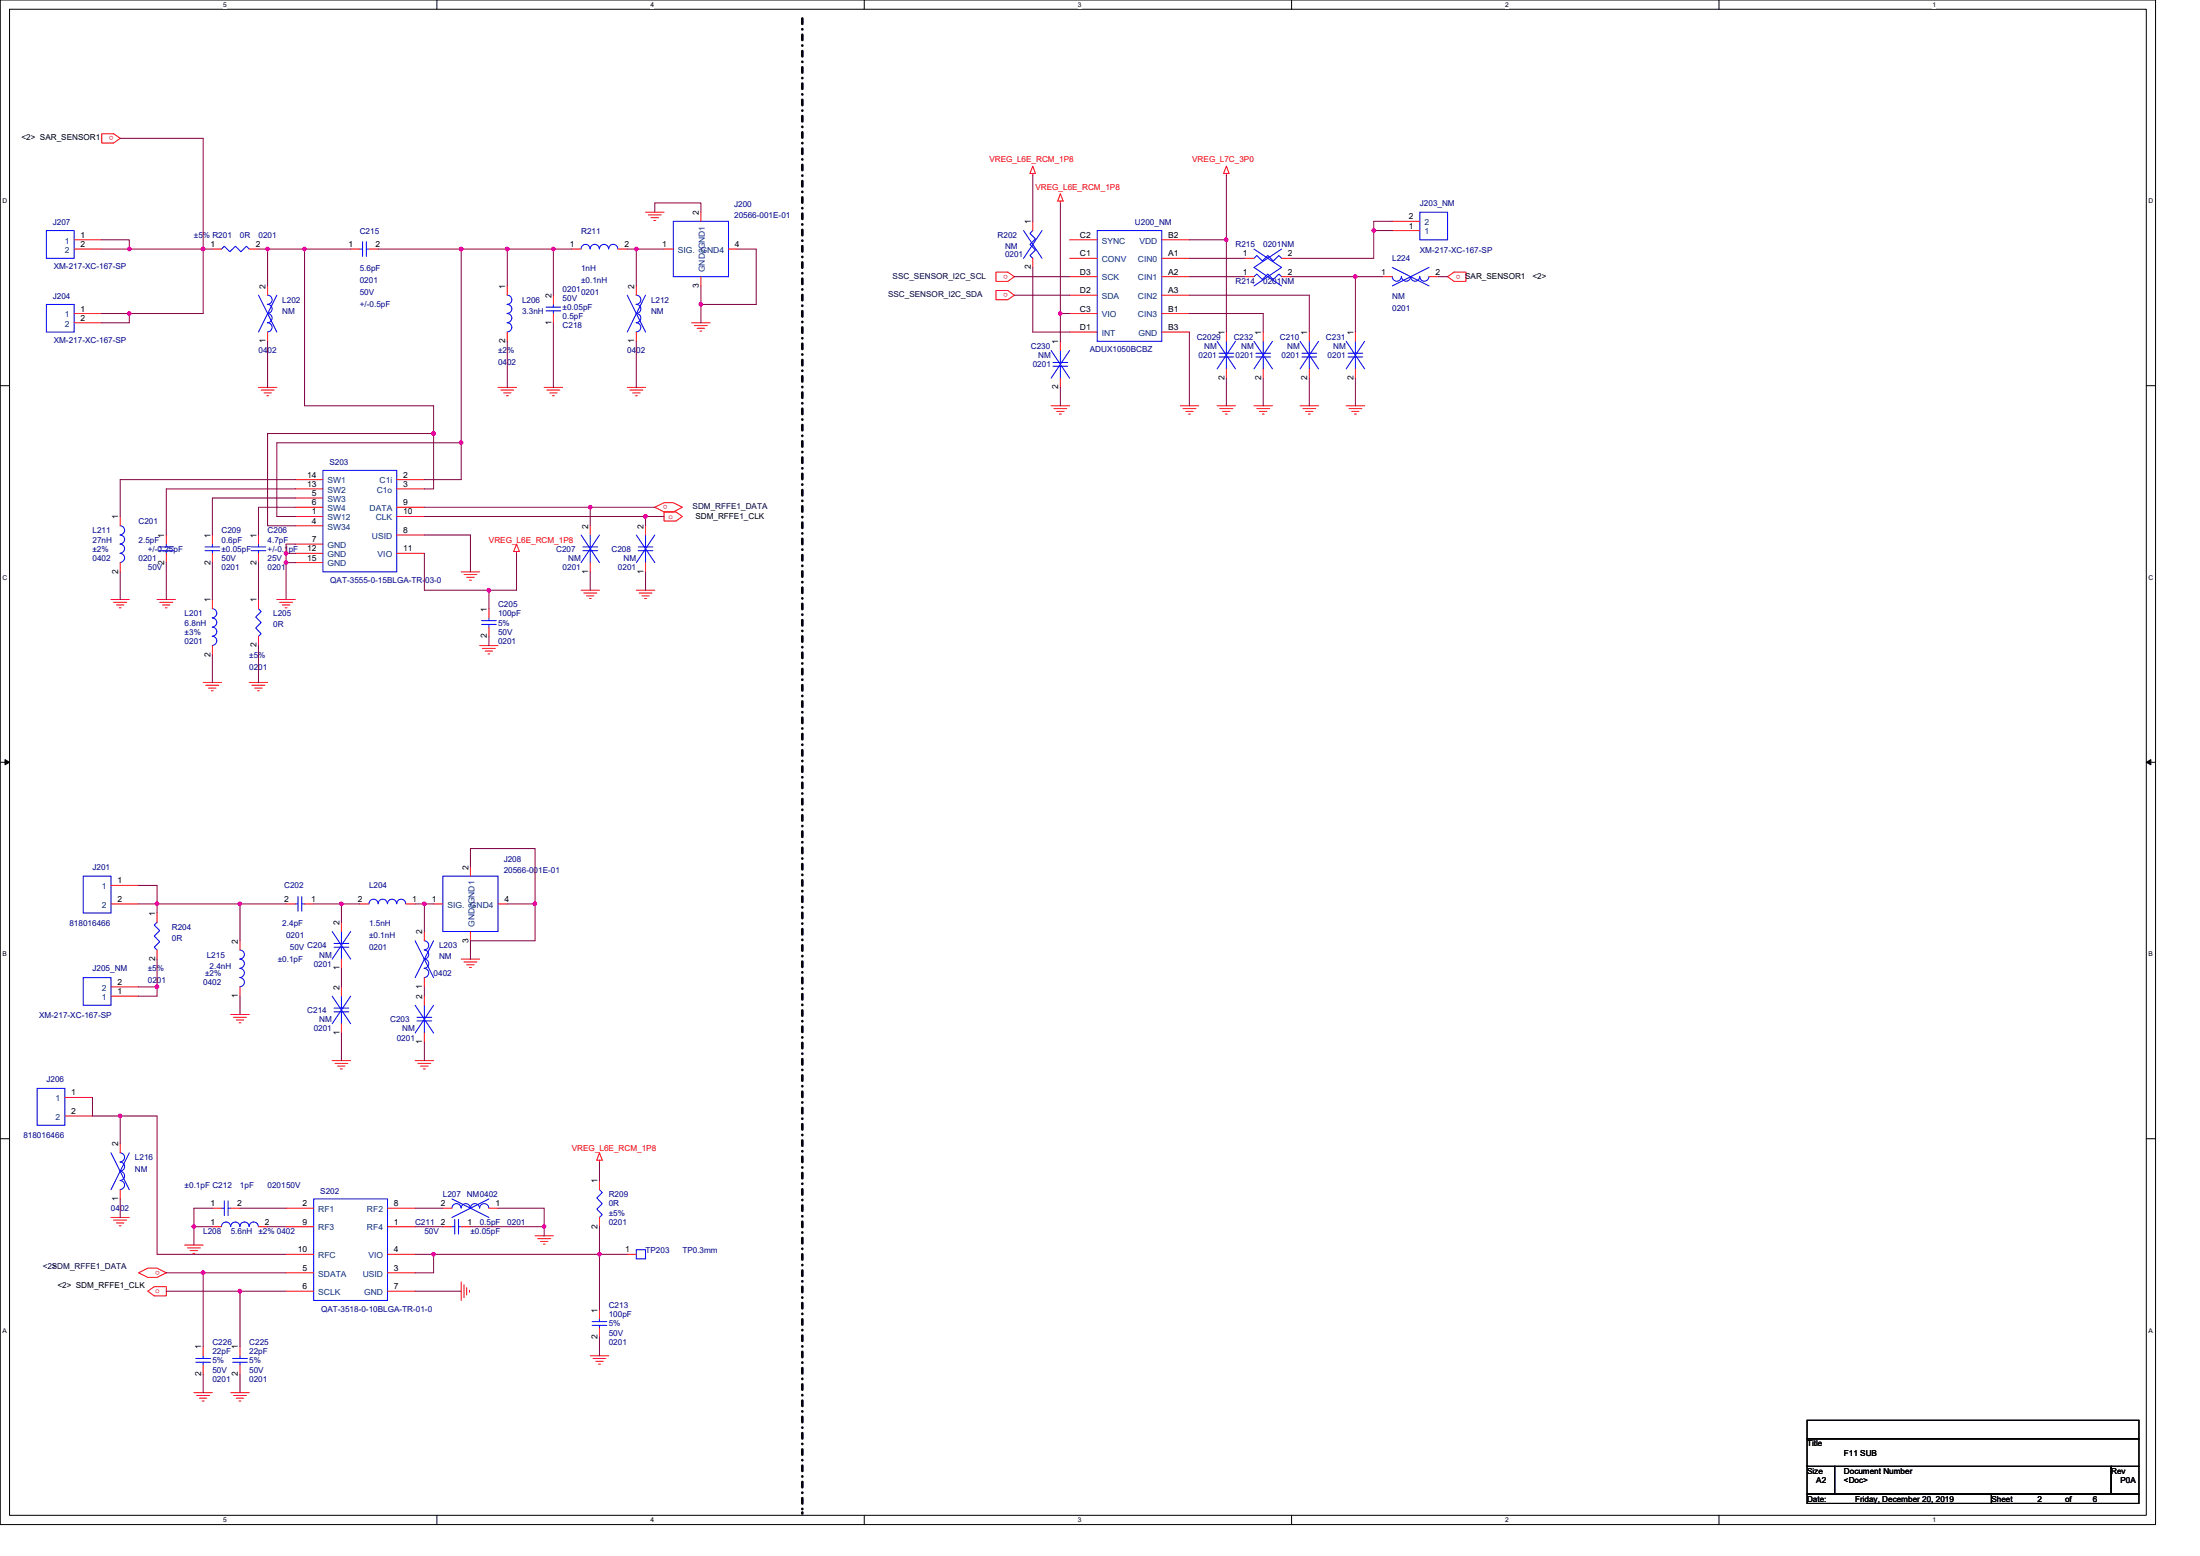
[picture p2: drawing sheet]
<svg xmlns="http://www.w3.org/2000/svg" width="297mm" height="210mm" viewBox="0 0 297 210" stroke-linecap="round" stroke-linejoin="round" font-family="sans-serif">
<path d="M0 0h291v205.7h-291zM1.3 1.2h288.5v203.3h-288.5z" fill="none" stroke="#000" stroke-width=".14"/>
<g fill="#fff">
<path d="M30.1 .1h.5v1h-.5z"/>
<path d="M30.1 204.6h.5v1h-.5z"/>
</g>
<path d="M59 0v1.2M59 204.5v1.2" fill="none" stroke="#000" stroke-width=".14"/>
<g fill="#fff">
<path d="M87.8 .1h.5v1h-.5z"/>
<path d="M87.8 204.6h.5v1h-.5z"/>
</g>
<path d="M116.7 0v1.2M116.7 204.5v1.2" fill="none" stroke="#000" stroke-width=".14"/>
<g fill="#fff">
<path d="M145.5 .1h.5v1h-.5z"/>
<path d="M145.5 204.6h.5v1h-.5z"/>
</g>
<path d="M174.4 0v1.2M174.4 204.5v1.2" fill="none" stroke="#000" stroke-width=".14"/>
<g fill="#fff">
<path d="M203.2 .1h.5v1h-.5z"/>
<path d="M203.2 204.6h.5v1h-.5z"/>
</g>
<path d="M232.1 0v1.2M232.1 204.5v1.2" fill="none" stroke="#000" stroke-width=".14"/>
<g fill="#fff">
<path d="M260.9 .1h.5v1h-.5z"/>
<path d="M260.9 204.6h.5v1h-.5z"/>
<path d="M.4 26.6h.6v1h-.6z"/>
<path d="M290.1 26.6h.6v1h-.6z"/>
<path d="M.4 77.4h.6v1h-.6z"/>
<path d="M290.1 77.4h.6v1h-.6z"/>
</g>
<path d="M0 52h1.3M289.8 52h1.2" fill="none" stroke="#000" stroke-width=".14"/>
<g fill="#fff">
<path d="M.4 128.3h.5v1h-.5z"/>
<path d="M290.1 128.3h.6v1h-.6z"/>
</g>
<path d="M0 102.9h1.3M289.8 102.9h1.2" fill="none" stroke="#000" stroke-width=".14"/>
<path d="M.7 102.5l.6 .4-.6 .3zM289.8 102.9l.6-.4v.7z" fill="#000" stroke="#000" stroke-width=".14"/>
<g fill="#fff">
<path d="M.4 179.1h.5v1h-.5z"/>
<path d="M290.1 179.1h.6v1h-.6z"/>
</g>
<path d="M0 153.7h1.3M289.8 153.7h1.2M244 191.7h44.8v2.5h-44.8zM244 194.2h44.8v3.7h-44.8zM244 197.9h3.7v3.7h-3.7zM247.7 197.9h37.3v3.7h-37.3zM285 197.9h3.8v3.7h-3.8zM244 201.6h24.9v1.3h-24.9zM268.9 201.6h19.9v1.3h-19.9z" fill="none" stroke="#000" stroke-width=".14"/>
<path d="M108.3 2.5v201.6M108.3 204.1h.1" fill="none" stroke="#000" stroke-width=".36" stroke-dasharray=".7 .7 0 .7"/>
<g fill="none" stroke="#f00" stroke-width=".14">
<path d="M13.7 18.1h1.6l.9 .6-.9 .6h-1.6zM10 32.4h3.7M10 33.6h3.7M28.7 33.6h1.2M33.7 33.6h1.2M36.1 38.6v1.2M47.3 33.6h1.3M49.8 33.6h1.3M68.5 38.6v1.2M74.7 39.8v1.3M77.2 33.6h1.3M83.4 33.6h1.3"/>
<path d="M85.9 38.6v1.2M87.2 28.6h2.5M87.5 29h1.8M87.9 29.4h1M88.3 29.8h.2M89.7 33.6h1.2M94.6 28.6v1.3M94.6 37.3v1.3M98.4 33.6h1.2M134.5 36.7h1.6l.8 .6-.8 .7h-1.6zM134.5 39.2h1.6l.8 .6-.8 .6h-1.6zM139.4 23.4v.2"/>
<path d="M139.4 22.4l.4 1h-.7zM139.4 29.9v1.2M139.4 34.9v1.2M143.2 27.1v.3M143.2 26.1l.3 1h-.7zM144.4 34.9h3.7M144.4 32.4h3.7M144.4 39.8h3.7M144.4 37.3h3.7M156.9 34.9h3.7M156.9 37.3h3.7M156.9 39.8h3.7"/>
<path d="M156.9 32.4h3.7M165.6 23.4v.2M165.6 22.4l.3 1h-.7zM168.1 34.9h1.2M168.1 37.3h1.2M173 34.9h1.3M173 37.3h1.3M186.7 37.3h1.3M188 31.1h3.7M188 29.9h3.7M193 37.3h1.2M195.4 37.3l.9-.6h1.6v1.3h-1.6z"/>
<path d="M10 42.3h3.7M10 43.6h3.7M34.9 52.3h2.5M35.3 52.6h1.7M35.6 53h1M36 53.4h.3M36.1 44.8v1.3M67.2 52.3h2.5M67.6 52.6h1.8M68 53h1M68.4 53.4h.2M68.5 44.8v1.3"/>
<path d="M73.5 52.3h2.5M73.8 52.6h1.8M74.2 53h1M74.6 53.4h.2M74.7 42.3v1.3M84.7 52.3h2.5M85 52.6h1.8M85.4 53h1M85.8 53.4h.2M85.9 44.8v1.3M93.4 43.6h2.5M93.8 43.9h1.7"/>
<path d="M94.1 44.3h1M94.5 44.7h.3M141.9 54.8h2.5M142.3 55.1h1.7M142.7 55.5h1M143 55.9h.3M143.2 46.1v1.2M143.2 51v1.3M144.4 42.3h3.7M144.4 44.8h3.7M156.9 42.3h3.7M156.9 44.8h3.7"/>
<path d="M159.4 54.8h2.4M159.7 55.1h1.8M160.1 55.5h1M160.5 55.9h.2M164.3 54.8h2.5M164.7 55.1h1.8M165.1 55.5h1M165.5 55.9h.2M165.6 44.8v1.3M165.6 49.8v1.2M169.3 54.8h2.5M169.7 55.1h1.7"/>
<path d="M170 55.5h1M170.4 55.9h.3M170.6 44.8v1.3M170.6 49.8v1.2M175.5 54.8h2.5M175.9 55.1h1.7M176.3 55.5h1M176.7 55.9h.2M176.8 44.8v1.3M176.8 49.8v1.2M181.8 54.8h2.5M182.1 55.1h1.8"/>
<path d="M182.5 55.5h1M182.9 55.9h.2M183 44.8v1.3M183 49.8v1.2M16.2 69.7v1.3M16.2 75.9v1.3M22.5 72.2v1.2M22.5 74.7v1.2M28.7 72.2v1.2M28.7 74.7v1.2M34.9 72.2v1.2M34.9 74.7v1.2"/>
<path d="M39.9 73.4h3.7M39.9 64.7h3.7M39.9 66h3.7M39.9 67.2h3.7M39.9 68.5h3.7M39.9 69.7h3.7M39.9 71h3.7M39.9 74.7h3.7M39.9 75.9h3.7M53.6 72.2h3.7M53.6 68.5h3.7M53.6 69.7h3.7"/>
<path d="M53.6 64.7h3.7M53.6 66h3.7M53.6 74.7h3.7M62.3 77.2h2.5M62.7 77.5h1.7M63 77.9h1M63.4 78.3h.2M69.7 73.4l.4 1h-.7zM69.7 74.4v.3M78.5 79.7h2.4M79.7 75.9v1.3M79.7 71v1.2"/>
<path d="M85.9 79.7h2.5M87.2 75.9v1.3M87.2 71v1.2M88.4 68.5l1.3-.7h1.2l1.2 .7-1.2 .6h-1.2zM89.7 69.1h1.6l.8 .6-.8 .6h-1.6zM15 80.9h2.5M15.3 81.3h1.8M15.7 81.6h1M16.1 82h.2M21.2 80.9h2.5M21.6 81.3h1.7M21.9 81.6h1"/>
<path d="M22.3 82h.3M27.4 92.1h2.5M27.8 92.5h1.7M28.2 92.9h1M28.6 93.2h.2M28.7 80.9v1.2M28.7 87.1v1.3M33.7 92.1h2.4M34 92.5h1.8M34.4 92.9h1M34.8 93.2h.2M34.9 80.9v1.2"/>
<path d="M34.9 85.9v1.2M37.4 80.9h2.5M37.8 81.3h1.7M38.1 81.6h1M38.5 82h.3M64.8 87.1h2.4M65.1 87.5h1.8M65.5 87.9h1M65.9 88.2h.2M66 82.1v1.3M66 84.6v1.3M78.8 80h1.8"/>
<path d="M79.2 80.4h1M79.6 80.8h.2M86.3 80h1.7M86.7 80.4h1M87 80.8h.3M15 119.5h3.7M63.5 117v1.2M15 122h3.7M15 134.4h3.7M15 133.2h3.7M21.2 123.2v1.3M21.2 128.2v1.2"/>
<path d="M31.2 136.9h2.5M31.5 137.3h1.8M31.9 137.6h1M32.3 138h.2M32.4 133.2v1.2M32.4 127v1.2M38.6 122h1.3M41.1 122h1.3M46.1 129.4v1.3M46.1 124.5v1.2M46.1 138.2v1.2M46.1 133.2v1.2"/>
<path d="M48.6 122h1.2M54.8 122h1.2M57.3 139.4v1.3M57.3 134.4v1.3M57.3 131.9v1.3M57.3 125.7v1.3M58.5 122h1.3M62.3 129.4h2.5M62.7 129.8h1.7M63 130.2h1M63.4 130.6h.2M63.5 125.7v1.3"/>
<path d="M67.2 122h1.3M8.8 148.1h3.7M8.8 150.6h3.7M16.2 154.3v1.3M44.8 143.1h2.5M45.2 143.5h1.8M45.6 143.9h1M46 144.3h.2M56 143.1h2.5M56.4 143.5h1.8M56.8 143.9h1M57.2 144.3h.2"/>
<path d="M80.9 159.3v1.2M80.9 155.6l.4 1h-.7zM80.9 156.6v.2M15 164.3h2.5M15.3 164.7h1.8M15.7 165h1M16.1 165.4h.2M16.2 160.5v1.3M18.7 171.8l1.3-.7h1.2l1.3 .7-1.3 .6h-1.2zM20 174.2l.8-.6h1.7v1.3h-1.7zM24.9 168h2.5M25.3 168.4h1.7"/>
<path d="M25.7 168.8h1M26.1 169.1h.2M28.7 163h1.2M28.7 165.5h1.2M31.2 163h1.2M34.9 165.5h1.2M38.6 163h3.8M38.6 171.8h3.8M38.6 174.2h3.8M38.6 165.5h3.8M38.6 169.3h3.8M52.3 165.5h3.7"/>
<path d="M52.3 171.8h3.7M52.3 169.3h3.7M52.3 174.2h3.7M52.3 163h3.7M59.8 165.5h1.2M59.8 163h1.2M62.3 165.5h1.2M62.3 173v2.5M62.7 173.4v1.7M63 173.8v1M63.4 174.1v.3M66 163h1.2"/>
<path d="M72.2 166.8h2.5M72.6 167.2h1.8M73 167.5h1M73.4 167.9h.2M80.9 176.7v1.3M80.9 179.2v1.3M80.9 164.3v1.2M84.7 169.3h1.2M26.2 187.9h2.5M26.6 188.3h1.7M26.9 188.7h1M27.3 189.1h.3"/>
<path d="M27.4 181.7v1.3M27.4 184.2v1.2M31.2 187.9h2.5M31.5 188.3h1.8M31.9 188.7h1M32.3 189.1h.2M32.4 181.7v1.3M32.4 184.2v1.2M79.7 183h2.5M80.1 183.3h1.7M80.5 183.7h.9M80.8 184.1h.3"/>
</g>
<g fill="none" stroke="#00f" stroke-width=".14">
<path d="M6.3 31.1h3.7v3.8h-3.7zM29.9 33.6l.4-.4 .7 .8 .8-.8 .7 .8 .8-.8 .4 .4M34.9 39.8l2.5 5M36.1 39.8a.62 .62 0 0 1 .6 .7 .62 .62 0 0 1-.6 .6 .6 .6 0 0 1 .6 .6 .6 .6 0 0 1-.6 .6M37.4 39.8l-2.5 5M48.6 33.6h.4M49 32.6v2M49.5 32.6v2M49.5 33.6h.3M68.5 39.8a.61 .61 0 0 1 .6 .6 .61 .61 0 0 1-.6 .7 .61 .61 0 0 1 .6 .6 .61 .61 0 0 1-.6 .6M79.7 33.6a.6 .6 0 0 0-.6-.6 .6 .6 0 0 0-.6 .6M80.9 33.6a.61 .61 0 0 0-.6-.6 .61 .61 0 0 0-.6 .6"/>
<path d="M82.2 33.6a.61 .61 0 0 0-.6-.6 .61 .61 0 0 0-.7 .6M83.4 33.6a.61 .61 0 0 0-.6-.6 .61 .61 0 0 0-.6 .6M84.7 39.8l2.5 5M85.9 39.8a.62 .62 0 0 1 .6 .7 .62 .62 0 0 1-.6 .6 .6 .6 0 0 1 .6 .6 .6 .6 0 0 1-.6 .6M87.2 39.8l-2.5 5M90.9 29.9h7.5v7.4h-7.5zM138.2 31.1l2.5 3.8M139.4 31.1l-.3 .4 .7 .7-.7 .8 .7 .7-.7 .8 .3 .4M140.7 31.1l-2.5 3.8M148.1 31.1h8.8v15h-8.8zM169.3 33.6l3.7 2.5-3.7 2.5M169.3 34.9l.4-.4 .7 .7 .8-.7 .7 .7 .8-.7 .3 .4"/>
<path d="M169.3 37.3l.4-.3 .7 .7 .8-.7 .7 .7 .8-.7 .3 .3M173 33.6l-3.7 2.5 3.7 2.5M188 36.1l5 2.5M188 37.3a.61 .61 0 0 0 .6 .7 .61 .61 0 0 0 .6-.7M189.2 37.3a.61 .61 0 0 0 .6 .7 .61 .61 0 0 0 .7-.7M190.5 37.3a.6 .6 0 0 0 .6 .7 .6 .6 0 0 0 .6-.7 .62 .62 0 0 0 .6 .7 .62 .62 0 0 0 .6-.7M191.7 28.6h3.7v3.8h-3.7zM193 36.1l-5 2.5M6.3 41.1h3.7v3.7h-3.7zM36.1 43.6a.61 .61 0 0 1 .6 .6 .61 .61 0 0 1-.6 .6M36.1 42.3a.61 .61 0 0 1 .6 .6 .61 .61 0 0 1-.6 .6M68.5 42.3a.61 .61 0 0 1 .6 .6 .61 .61 0 0 1-.6 .6"/>
<path d="M68.5 43.6a.61 .61 0 0 1 .6 .6 .61 .61 0 0 1-.6 .6M73.7 42h2M73.7 41.4h2M74.7 42v.3M74.7 41.1v.3M85.9 43.6a.61 .61 0 0 1 .6 .6 .61 .61 0 0 1-.6 .6M85.9 42.3a.61 .61 0 0 1 .6 .6 .61 .61 0 0 1-.6 .6M141.9 47.3l2.5 3.7M142.2 48.9h2M142.2 49.4h2M143.2 47.3v1.6M143.2 49.4v1.6"/>
<path d="M144.4 47.3l-2.5 3.7M164.3 46.1l2.5 3.7M164.6 47.7h2M164.6 48.2h2M165.6 46.1v1.6M165.6 48.2v1.6M166.8 46.1l-2.5 3.7M169.3 46.1l2.5 3.7M169.6 47.7h2M169.6 48.2h2M170.6 46.1v1.6M170.6 48.2v1.6"/>
<path d="M171.8 46.1l-2.5 3.7M175.5 46.1l2.5 3.7M175.8 47.7h2M175.8 48.2h2M176.8 46.1v1.6M176.8 48.2v1.6M178 46.1l-2.5 3.7M181.8 46.1l2.5 3.7M182 47.7h2M182 48.2h2M183 46.1v1.6M183 48.2v1.6"/>
<path d="M184.3 46.1l-2.5 3.7M16.2 71a.61 .61 0 0 1 .6 .6 .61 .61 0 0 1-.6 .6M16.2 72.2a.6 .6 0 0 1 .6 .6 .6 .6 0 0 1-.6 .6 .62 .62 0 0 1 .6 .6 .62 .62 0 0 1-.6 .7 .62 .62 0 0 1 .6 .6 .62 .62 0 0 1-.6 .6M21.5 73.8h1.9M21.5 74.3h1.9M22.5 73.4v.4M22.5 74.3v.4M27.7 73.8h2M27.7 74.3h2M28.7 73.4v.4M28.7 74.3v.4M33.9 73.8h2"/>
<path d="M33.9 74.3h2M34.9 73.4v.4M34.9 74.3v.4M43.6 63.5h10v13.7h-10zM78.5 72.2l2.4 3.7M78.7 74.3h2M78.7 73.8h2M79.7 74.3v1.6M79.7 72.2v1.6M80.9 72.2l-2.4 3.7M85.9 72.2l2.5 3.7M86.2 74.3h2"/>
<path d="M86.2 73.8h2M87.2 74.3v1.6M87.2 72.2v1.6M88.4 72.2l-2.5 3.7M28.7 82.1a.61 .61 0 0 1 .6 .7 .61 .61 0 0 1-.6 .6M28.7 83.4a.61 .61 0 0 1 .6 .6 .61 .61 0 0 1-.6 .6M28.7 84.6a.6 .6 0 0 1 .6 .6 .6 .6 0 0 1-.6 .7M28.7 85.9a.61 .61 0 0 1 .6 .6 .61 .61 0 0 1-.6 .6M34.9 82.1l.4 .4-.8 .8 .8 .7-.8 .8 .8 .7-.4 .4M65 83.8h2M65 84.3h2M66 83.4v.4"/>
<path d="M66 84.3v.3M11.2 118.2h3.8v5h-3.8zM59.8 118.2h7.4v7.5h-7.4zM11.2 131.9h3.8v3.8h-3.8zM21.2 124.5l-.4 .3 .8 .8-.8 .7 .8 .8-.8 .7 .4 .4M32.4 131.9a.61 .61 0 0 1 .6 .6 .61 .61 0 0 1-.6 .7M32.4 130.7a.61 .61 0 0 1 .6 .6 .61 .61 0 0 1-.6 .6M32.4 129.4a.61 .61 0 0 1 .6 .6 .61 .61 0 0 1-.6 .7M32.4 128.2a.6 .6 0 0 1 .6 .6 .6 .6 0 0 1-.6 .6M39.9 122h.3M40.2 121v2M40.7 121v2"/>
<path d="M40.7 122h.4M44.8 125.7l2.5 3.7M44.8 134.4l2.5 3.8M45.1 127.8h2M45.1 127.3h2M45.1 136.5h2M45.1 136h2M46.1 127.8v1.6M46.1 125.7v1.6M46.1 136.5v1.7M46.1 134.4v1.6M47.3 125.7l-2.5 3.7"/>
<path d="M47.3 134.4l-2.5 3.8M49.8 122a.61 .61 0 0 1 .6-.7 .61 .61 0 0 1 .7 .7M51.1 122a.61 .61 0 0 1 .6-.7 .61 .61 0 0 1 .6 .7M52.3 122a.61 .61 0 0 1 .6-.7 .61 .61 0 0 1 .6 .7M53.6 122a.6 .6 0 0 1 .6-.7 .6 .6 0 0 1 .6 .7M56 127l2.5 4.9M56 135.7l2.5 3.7M56.3 137.8h2M56.3 137.3h2M57.3 130.7a.61 .61 0 0 1 .6 .6 .61 .61 0 0 1-.6 .6M57.3 129.4a.61 .61 0 0 1 .6 .6 .61 .61 0 0 1-.6 .7M57.3 127a.62 .62 0 0 1 .6 .6 .62 .62 0 0 1-.6 .6 .6 .6 0 0 1 .6 .6 .6 .6 0 0 1-.6 .6"/>
<path d="M57.3 137.8v1.6M57.3 135.7v1.6M58.5 135.7l-2.5 3.7M58.5 127l-2.5 4.9M5 146.9h3.8v4.9h-3.8zM15 155.6l2.5 4.9M16.2 159.3a.6 .6 0 0 1 .6 .6 .6 .6 0 0 1-.6 .6M16.2 158.1a.61 .61 0 0 1 .6 .6 .61 .61 0 0 1-.6 .6M16.2 156.8a.61 .61 0 0 1 .6 .6 .61 .61 0 0 1-.6 .7M16.2 155.6a.61 .61 0 0 1 .6 .6 .61 .61 0 0 1-.6 .6M17.5 155.6l-2.5 4.9M29.9 163h.4"/>
<path d="M30.3 162.1v1.9M30.8 162.1v1.9M30.8 163h.4M31.1 165.5a.61 .61 0 0 0-.6-.6 .61 .61 0 0 0-.6 .6M32.4 165.5a.61 .61 0 0 0-.6-.6 .61 .61 0 0 0-.6 .6M33.6 165.5a.61 .61 0 0 0-.6-.6 .61 .61 0 0 0-.6 .6M34.9 165.5a.61 .61 0 0 0-.6-.6 .61 .61 0 0 0-.6 .6M42.4 161.8h9.9v13.7h-9.9zM61 165.5h.4M61 163a.61 .61 0 0 1 .6-.6 .61 .61 0 0 1 .6 .6M61 161.8l5 2.5M61.4 164.5v2"/>
<path d="M61.9 164.5v2M61.9 165.5h.4M62.3 163a.61 .61 0 0 1 .6-.6 .61 .61 0 0 1 .6 .6M63.5 163a.61 .61 0 0 1 .6-.6 .61 .61 0 0 1 .6 .6M64.8 163a.61 .61 0 0 1 .6-.6 .61 .61 0 0 1 .6 .6M66 161.8l-5 2.5M79.9 178.4h2M79.9 178.9h2M80.9 178v.4M80.9 178.9v.3M80.9 160.5l.4 .4-.7 .8 .7 .7-.7 .8 .7 .7-.4 .4M85.9 168.7h1.3v1.2h-1.3z"/>
<path d="M26.4 183.3h2M26.4 183.8h2M27.4 183v.3M27.4 183.8v.4M31.4 183.3h2M31.4 183.8h2M32.4 183v.3M32.4 183.8v.4"/>
</g>
<g fill="none" stroke="#800040" stroke-width=".14">
<path d="M16.2 18.7h11.2v14.9h1.3M13.7 32.4h3.8v1.2M13.7 33.6h3.8M17.5 33.6h9.9v8.7h-9.9M34.9 33.6h1.2M36.1 33.6v5M36.1 33.6h5M41.1 33.6h6.2M41.1 33.6v21.2h17.4v3.7M51.1 33.6h11.2M62.3 33.6v26.2M62.3 33.6h6.2"/>
<path d="M68.5 33.6v5M68.5 33.6h6.2M74.7 33.6h2.5M74.7 33.6v6.2M84.7 33.6h1.2M85.9 33.6h3.8M85.9 33.6v5M88.4 28.6v-1.2h6.2v1.2M94.6 38.6v2.5M99.6 33.6h2.5v7.5h-7.5M136.9 37.3h7.5M136.9 39.8h7.5"/>
<path d="M139.4 23.6v6.3M139.4 36.1v8.7h5M143.2 27.4v14.9M160.6 34.9h7.5M160.6 37.3h7.5M160.6 39.8h16.2v5M160.6 32.4h5M165.6 23.6v8.8M165.6 32.4v12.4M174.3 37.3h8.7M183 37.3h3.7M183 37.3v7.5"/>
<path d="M185.5 31.1h2.5M185.5 31.1v3.8h-11.2M188 29.9h-2.5v1.2M194.2 37.3h1.2M13.7 42.3h3.8M17.5 42.3v1.3h-3.8M36.1 46.1v6.2M58.5 58.5h-22.4v12.5h3.8M58.5 58.5v7.5h-1.2M62.3 59.8h-24.9v9.9h2.5M62.3 59.8v4.9h-5M68.5 46.1v6.2"/>
<path d="M74.7 43.6v8.7M85.9 46.1v6.2M94.6 41.1v2.5M143.2 42.3v3.8M143.2 42.3h1.2M143.2 52.3v2.5M160.6 44.8v10M160.6 42.3h10v2.5M165.6 51v3.8M170.6 51v3.8M176.8 51v3.8M183 51v3.8"/>
<path d="M16.2 77.2v3.7M22.5 75.9v5M28.7 75.9v5M34.9 75.9v5M38.6 75.9v5M38.6 74.7v1.2M38.6 74.7h1.3M38.6 75.9h1.3M39.9 73.4h-1.3v1.3M39.9 64.7h-23.7v5M39.9 67.2h-11.2v5M39.9 68.5h-5v3.7"/>
<path d="M39.9 66h-17.4v6.2M57.3 69.7h29.9M57.3 72.2h6.2v5M57.3 74.7v5h8.7M57.3 68.5h22.4M69.7 74.7v5h-3.7v2.4M79.7 77.2v2.5M87.2 77.2v2.5M88.4 68.5h-8.7v2.5M89.7 69.7h-2.5v1.3M28.7 88.4v3.7M34.9 87.1v5"/>
<path d="M66 85.9v1.2M18.7 119.5h2.5v2.5M63.5 117v-2.5h8.7v7.5M18.7 133.2h2.5v1.2h-2.5M18.7 122h2.5M21.2 129.4v3.8M21.2 122h11.2M21.2 122v1.2M32.4 122v5M32.4 134.4v2.5M32.4 122h6.2M42.4 122h3.7"/>
<path d="M46.1 130.7v2.5M46.1 122v2.5M46.1 139.4v3.7M46.1 122h2.5M56 122h1.3M57.3 122h1.2M57.3 133.2v1.2M57.3 122v3.7M68.5 122h3.7v5h-8.7v2.4M12.5 148.1v2.5h3.7M16.2 150.6h5v18.7h17.4M16.2 150.6v3.7"/>
<path d="M57.3 140.7v2.4M80.9 156.8v2.5M16.2 161.8v2.5M22.5 171.8h4.9M22.5 174.2h9.9M26.2 165.5v2.5M26.2 165.5h2.5M27.4 171.8h11.2M27.4 171.8v9.9M28.7 163h-2.5v2.5M32.4 174.2h6.2M32.4 174.2v7.5"/>
<path d="M32.4 163h6.2M36.1 165.5h2.5M56 174.2h6.3M56 163h3.8M56 165.5h3.8M56 169.3h2.5M58.5 169.3h22.4M58.5 169.3v2.5h-2.5M63.5 165.5h10M67.2 163h6.3v2.5M73.5 165.5v1.3M80.9 169.3h3.8"/>
<path d="M80.9 165.5v3.8M80.9 169.3v7.4M27.4 185.4v2.5M32.4 185.4v2.5M80.9 180.5v2.5"/>
</g>
<g fill="#f0f" stroke="#f0f" stroke-width=".14">
<circle cx="41.1" cy="33.6" r=".24"/>
<circle cx="62.3" cy="59.7" r=".24"/>
<circle cx="62.3" cy="33.6" r=".24"/>
<circle cx="58.5" cy="58.5" r=".24"/>
<circle cx="79.7" cy="68.4" r=".24"/>
<circle cx="87.2" cy="69.7" r=".24"/>
<circle cx="38.6" cy="74.7" r=".24"/>
<circle cx="38.6" cy="75.9" r=".24"/>
<circle cx="72.2" cy="122" r=".23"/>
<circle cx="57.3" cy="122" r=".24"/>
<circle cx="46.1" cy="122" r=".24"/>
<circle cx="32.4" cy="122" r=".24"/>
<circle cx="165.6" cy="32.3" r=".24"/>
<circle cx="143.2" cy="42.3" r=".24"/>
<circle cx="185.5" cy="31.1" r=".24"/>
<circle cx="183" cy="37.3" r=".24"/>
<circle cx="21.2" cy="122" r=".24"/>
<circle cx="94.6" cy="41.1" r=".24"/>
<circle cx="27.4" cy="33.6" r=".24"/>
<circle cx="17.5" cy="33.6" r=".24"/>
<circle cx="17.5" cy="42.3" r=".23"/>
<circle cx="66" cy="79.7" r=".23"/>
<circle cx="27.4" cy="171.8" r=".24"/>
<circle cx="32.4" cy="174.2" r=".24"/>
<circle cx="80.9" cy="169.3" r=".24"/>
<circle cx="58.5" cy="169.3" r=".24"/>
<circle cx="16.2" cy="150.6" r=".24"/>
<circle cx="26.2" cy="165.5" r=".24"/>
<circle cx="73.5" cy="165.5" r=".23"/>
<circle cx="21.2" cy="133.2" r=".24"/>
<circle cx="74.7" cy="33.6" r=".24"/>
<circle cx="68.5" cy="33.6" r=".24"/>
<circle cx="36.1" cy="33.6" r=".24"/>
<circle cx="85.9" cy="33.6" r=".24"/>
</g>
<g font-size="1.1">
<text x="2.9" y="18.9">&lt;2&gt; SAR_SENSOR1</text>
<text x="94.4" y="29" transform="rotate(-90 94.4 29)">2</text>
<text x="190.2" y="29.6">2</text>
<text x="10.9" y="32.1">1</text>
<text x="10.9" y="33.3">2</text>
<text x="28.4" y="33.3">1</text>
<text x="34.5" y="33.3">2</text>
<text x="47.1" y="33.3">1</text>
<text x="50.7" y="33.3">2</text>
<text x="77" y="33.3">1</text>
<text x="84.3" y="33.3">2</text>
<text x="89.4" y="33.3">1</text>
<text x="99.2" y="33.3">4</text>
<text x="139.2" y="30.2" transform="rotate(-90 139.2 30.2)">1</text>
<text x="145.8" y="34.6">C1</text>
<text x="145.8" y="32.1">C2</text>
<text x="157.7" y="34.6">A1</text>
<text x="157.7" y="32.1">B2</text>
<text x="167.8" y="34.6">1</text>
<text x="173.9" y="34.6">2</text>
<text x="190.2" y="30.8">1</text>
<text x="35.9" y="39" transform="rotate(-90 35.9 39)">2</text>
<text x="68.2" y="39" transform="rotate(-90 68.2 39)">1</text>
<text x="74.4" y="40.2" transform="rotate(-90 74.4 40.2)">2</text>
<text x="85.6" y="39" transform="rotate(-90 85.6 39)">2</text>
<text x="94.4" y="38.8" transform="rotate(-90 94.4 38.8)">3</text>
<text x="139.2" y="36.4" transform="rotate(-90 139.2 36.4)">2</text>
<text x="145.8" y="39.6">D2</text>
<text x="145.8" y="37.1">D3</text>
<text x="157.7" y="37.1">A2</text>
<text x="157.7" y="39.6">A3</text>
<text x="167.8" y="37.1">1</text>
<text x="173.9" y="37.1">2</text>
<text x="186.5" y="37.1">1</text>
<text x="193.8" y="37.1">2</text>
<text x="197.8" y="37.6">SAR_SENSOR1</text>
<text x="206.9" y="37.6">&lt;2&gt;</text>
<text x="10.9" y="42">1</text>
<text x="10.9" y="43.3">2</text>
<text x="35.9" y="46.3" transform="rotate(-90 35.9 46.3)">1</text>
<text x="68.2" y="46.3" transform="rotate(-90 68.2 46.3)">2</text>
<text x="74.4" y="43.8" transform="rotate(-90 74.4 43.8)">1</text>
<text x="85.6" y="46.3" transform="rotate(-90 85.6 46.3)">1</text>
<text x="142.9" y="46.4" transform="rotate(-90 142.9 46.4)">1</text>
<text x="145.8" y="42">C3</text>
<text x="145.8" y="44.5">D1</text>
<text x="157.7" y="44.5">B3</text>
<text x="157.7" y="42">B1</text>
<text x="165.3" y="45.2" transform="rotate(-90 165.3 45.2)">1</text>
<text x="170.3" y="45.2" transform="rotate(-90 170.3 45.2)">1</text>
<text x="176.5" y="45.2" transform="rotate(-90 176.5 45.2)">1</text>
<text x="182.7" y="45.2" transform="rotate(-90 182.7 45.2)">1</text>
<text x="142.9" y="52.5" transform="rotate(-90 142.9 52.5)">2</text>
<text x="165.3" y="51.3" transform="rotate(-90 165.3 51.3)">2</text>
<text x="170.3" y="51.3" transform="rotate(-90 170.3 51.3)">2</text>
<text x="176.5" y="51.3" transform="rotate(-90 176.5 51.3)">2</text>
<text x="182.7" y="51.3" transform="rotate(-90 182.7 51.3)">2</text>
<text x="41.5" y="64.5">14</text>
<text x="41.5" y="65.7">13</text>
<text x="54.4" y="64.5">2</text>
<text x="54.4" y="65.7">3</text>
<text x="16" y="70.1" transform="rotate(-90 16 70.1)">1</text>
<text x="42.1" y="66.9">5</text>
<text x="42.1" y="68.2">6</text>
<text x="42.1" y="69.4">1</text>
<text x="42.1" y="70.7">4</text>
<text x="54.4" y="71.9">8</text>
<text x="54.4" y="69.4">10</text>
<text x="54.4" y="68.2">9</text>
<text x="79.4" y="71.3" transform="rotate(-90 79.4 71.3)">2</text>
<text x="86.9" y="71.3" transform="rotate(-90 86.9 71.3)">2</text>
<text x="93.9" y="70.1">SDM_RFFE1_CLK</text>
<text x="16" y="77.4" transform="rotate(-90 16 77.4)">2</text>
<text x="22.2" y="76.2" transform="rotate(-90 22.2 76.2)">2</text>
<text x="22.2" y="72.6" transform="rotate(-90 22.2 72.6)">1</text>
<text x="28.4" y="76.2" transform="rotate(-90 28.4 76.2)">2</text>
<text x="28.4" y="72.6" transform="rotate(-90 28.4 72.6)">1</text>
<text x="34.6" y="76.2" transform="rotate(-90 34.6 76.2)">2</text>
<text x="34.6" y="72.6" transform="rotate(-90 34.6 72.6)">1</text>
<text x="41.5" y="74.4">12</text>
<text x="41.5" y="75.6">15</text>
<text x="42.1" y="73.2">7</text>
<text x="54.4" y="74.4">11</text>
<text x="79.4" y="77.4" transform="rotate(-90 79.4 77.4)">1</text>
<text x="86.9" y="77.4" transform="rotate(-90 86.9 77.4)">1</text>
<text x="28.4" y="81.3" transform="rotate(-90 28.4 81.3)">1</text>
<text x="34.6" y="81.3" transform="rotate(-90 34.6 81.3)">1</text>
<text x="65.7" y="82.5" transform="rotate(-90 65.7 82.5)">1</text>
<text x="28.4" y="88.6" transform="rotate(-90 28.4 88.6)">2</text>
<text x="34.6" y="87.4" transform="rotate(-90 34.6 87.4)">2</text>
<text x="65.7" y="86.1" transform="rotate(-90 65.7 86.1)">2</text>
<text x="15.9" y="119.2">1</text>
<text x="63.2" y="117.4" transform="rotate(-90 63.2 117.4)">2</text>
<text x="15.9" y="121.7">2</text>
<text x="20.9" y="123.6" transform="rotate(-90 20.9 123.6)">1</text>
<text x="38.4" y="121.7">2</text>
<text x="42" y="121.7">1</text>
<text x="45.8" y="124.8" transform="rotate(-90 45.8 124.8)">2</text>
<text x="48.3" y="121.7">2</text>
<text x="55.7" y="121.7">1</text>
<text x="58.3" y="121.7">1</text>
<text x="68.1" y="121.7">4</text>
<text x="20.9" y="129.7" transform="rotate(-90 20.9 129.7)">2</text>
<text x="32.1" y="127.3" transform="rotate(-90 32.1 127.3)">2</text>
<text x="45.8" y="130.9" transform="rotate(-90 45.8 130.9)">1</text>
<text x="57" y="126.1" transform="rotate(-90 57 126.1)">2</text>
<text x="63.2" y="127.2" transform="rotate(-90 63.2 127.2)">3</text>
<text x="15.9" y="134.2">1</text>
<text x="15.9" y="132.9">2</text>
<text x="32.1" y="134.7" transform="rotate(-90 32.1 134.7)">1</text>
<text x="45.8" y="133.6" transform="rotate(-90 45.8 133.6)">2</text>
<text x="57" y="134.8" transform="rotate(-90 57 134.8)">2</text>
<text x="57" y="133.4" transform="rotate(-90 57 133.4)">1</text>
<text x="45.8" y="139.7" transform="rotate(-90 45.8 139.7)">1</text>
<text x="57" y="140.9" transform="rotate(-90 57 140.9)">1</text>
<text x="9.6" y="147.8">1</text>
<text x="9.6" y="150.3">2</text>
<text x="16" y="154.7" transform="rotate(-90 16 154.7)">2</text>
<text x="80.7" y="159.7" transform="rotate(-90 80.7 159.7)">1</text>
<text x="16" y="162.1" transform="rotate(-90 16 162.1)">1</text>
<text x="28.4" y="162.8">1</text>
<text x="28.4" y="165.3">1</text>
<text x="32" y="162.8">2</text>
<text x="35.8" y="165.3">2</text>
<text x="40.8" y="162.8">2</text>
<text x="40.8" y="165.3">9</text>
<text x="53.2" y="165.3">1</text>
<text x="53.2" y="162.8">8</text>
<text x="59.5" y="165.3">2</text>
<text x="59.5" y="162.8">2</text>
<text x="63.1" y="165.3">1</text>
<text x="66.9" y="162.8">1</text>
<text x="80.7" y="165.8" transform="rotate(-90 80.7 165.8)">2</text>
<text x="7.8" y="173.8">&lt;2&gt; SDM_RFFE1_CLK</text>
<text x="40.2" y="169">10</text>
<text x="40.8" y="171.5">5</text>
<text x="40.8" y="174">6</text>
<text x="53.2" y="171.5">3</text>
<text x="53.2" y="169">4</text>
<text x="53.2" y="174">7</text>
<text x="84.4" y="169">1</text>
<text x="80.7" y="177.1" transform="rotate(-90 80.7 177.1)">1</text>
<text x="27.2" y="185.7" transform="rotate(-90 27.2 185.7)">2</text>
<text x="27.2" y="182.1" transform="rotate(-90 27.2 182.1)">1</text>
<text x="32.1" y="185.7" transform="rotate(-90 32.1 185.7)">2</text>
<text x="32.1" y="182.1" transform="rotate(-90 32.1 182.1)">1</text>
<text x="80.7" y="180.7" transform="rotate(-90 80.7 180.7)">2</text>
<text x="244" y="195.2">Title</text>
<text x="249" y="196.4">F11 SUB</text>
<text x="244" y="198.9">Size</text>
<text x="244" y="202.6">Date:</text>
<text x="245.2" y="200.2">A2</text>
<text x="249" y="198.9">Document Number</text>
<text x="249" y="200.2">&lt;Doc&gt;</text>
<text x="250.5" y="202.6">Friday, December 20, 2019</text>
<text x="268.9" y="202.6">Sheet</text>
<text x="275.1" y="202.6">2</text>
<text x="278.8" y="202.6">of</text>
<text x="282.6" y="202.6">6</text>
<text x="285" y="198.9">Rev</text>
<text x="286.3" y="200.2">P0A</text>
</g>
<g font-size="1.1" fill="#f00">
<text x="15.3" y="18.4" transform="rotate(180 15.3 18.4)">o</text>
<text x="133.6" y="21.9">VREG_L6E_RCM_1P8</text>
<text x="161" y="21.9">VREG_L7C_3P0</text>
<text x="139.8" y="25.7">VREG_L6E_RCM_1P8</text>
<text x="136.1" y="37.1" transform="rotate(180 136.1 37.1)">o</text>
<text x="136.1" y="39.5" transform="rotate(180 136.1 39.5)">o</text>
<text x="197.2" y="37.1" transform="rotate(180 197.2 37.1)">o</text>
<text x="90.1" y="68.2" transform="rotate(180 90.1 68.2)">o</text>
<text x="90.3" y="70">o</text>
<text x="66" y="73.2">VREG_L6E_RCM_1P8</text>
<text x="77.2" y="155.3">VREG_L6E_RCM_1P8</text>
<text x="21.6" y="171.5" transform="rotate(180 21.6 171.5)">o</text>
<text x="21" y="174.5">o</text>
</g>
<g font-size="1.1" fill="#000080">
<text x="99.1" y="27.9">J200</text>
<text x="99.1" y="29.4">20566-001E-01</text>
<text x="191.7" y="27.8">J203_NM</text>
<text x="7.1" y="30.4">J207</text>
<text x="26.2" y="32.1">±5% R201</text>
<text x="32.4" y="32.1">0R</text>
<text x="34.9" y="32.1">0201</text>
<text x="48.6" y="31.5">C215</text>
<text x="78.5" y="31.5">R211</text>
<text x="134.7" y="32.1">R202</text>
<text x="135.7" y="33.6">NM</text>
<text x="135.7" y="34.6">0201</text>
<text x="153.2" y="30.4">U200_NM</text>
<text x="166.8" y="33.4">R215</text>
<text x="170.6" y="33.4">0201NM</text>
<text x="188" y="35.2">L224</text>
<text x="191.7" y="34.1">XM-217-XC-167-SP</text>
<text x="7.1" y="40.3">J204</text>
<text x="7.3" y="36.4">XM-217-XC-167-SP</text>
<text x="38.1" y="40.9">L202</text>
<text x="48.6" y="36.6">5.6pF</text>
<text x="48.6" y="38.2">0201</text>
<text x="48.6" y="39.9">50V</text>
<text x="48.6" y="41.5">+/-0.5pF</text>
<text x="70.5" y="40.9">L206</text>
<text x="76" y="39.3">0201</text>
<text x="76" y="40.6">50V</text>
<text x="76" y="41.8">±0.05pF</text>
<text x="78.5" y="36.6">1nH</text>
<text x="78.5" y="38.2">±0.1nH</text>
<text x="78.5" y="39.9">0201</text>
<text x="87.9" y="40.9">L212</text>
<text x="166.8" y="38.4">R214</text>
<text x="170.6" y="38.4">0201NM</text>
<text x="188" y="40.3">NM</text>
<text x="188" y="42">0201</text>
<text x="7.3" y="46.3">XM-217-XC-167-SP</text>
<text x="34.9" y="47.7">0402</text>
<text x="38.1" y="42.3">NM</text>
<text x="67.2" y="47.7">±2%</text>
<text x="70.5" y="42.3">3.3nH</text>
<text x="76" y="44.3">C218</text>
<text x="76" y="43.1">0.5pF</text>
<text x="84.7" y="47.7">0402</text>
<text x="87.9" y="42.3">NM</text>
<text x="139.2" y="47.1">C230</text>
<text x="147.1" y="47.6">ADUX1050BCBZ</text>
<text x="161.6" y="45.8">C2029</text>
<text x="162.6" y="47.1">NM</text>
<text x="166.6" y="45.8">C232</text>
<text x="167.6" y="47.1">NM</text>
<text x="172.8" y="45.8">C210</text>
<text x="173.8" y="47.1">NM</text>
<text x="179" y="45.8">C231</text>
<text x="180" y="47.1">NM</text>
<text x="67.2" y="49.3">0402</text>
<text x="139.4" y="49.6">0201</text>
<text x="140.2" y="48.3">NM</text>
<text x="161.8" y="48.3">0201</text>
<text x="166.8" y="48.3">0201</text>
<text x="173" y="48.3">0201</text>
<text x="179.3" y="48.3">0201</text>
<text x="44.5" y="62.8">S203</text>
<text x="12.5" y="72">L211</text>
<text x="18.7" y="70.7">C201</text>
<text x="29.9" y="72">C209</text>
<text x="36.1" y="72">C206</text>
<text x="12.5" y="73.2">27nH</text>
<text x="12.5" y="74.4">±2%</text>
<text x="12.5" y="75.7">0402</text>
<text x="18.7" y="73.2">2.5pF</text>
<text x="18.7" y="75.7">0201</text>
<text x="20" y="76.9">50V</text>
<text x="20" y="74.4">+/-0.25pF</text>
<text x="29.9" y="73.2">0.6pF</text>
<text x="29.9" y="76.9">0201</text>
<text x="29.9" y="75.7">50V</text>
<text x="29.9" y="74.4">±0.05pF</text>
<text x="36.1" y="73.2">4.7pF</text>
<text x="36.1" y="76.9">0201</text>
<text x="36.1" y="75.7">25V</text>
<text x="36.1" y="74.4">+/-0.1pF</text>
<text x="75.1" y="74.4">C207</text>
<text x="76" y="76.9">0201</text>
<text x="76.7" y="75.7">NM</text>
<text x="82.6" y="74.4">C208</text>
<text x="83.4" y="76.9">0201</text>
<text x="84.2" y="75.7">NM</text>
<text x="24.9" y="83.2">L201</text>
<text x="36.9" y="83.2">L205</text>
<text x="44.6" y="78.7">QAT-3555-0-15BLGA-TR-03-0</text>
<text x="67.2" y="81.9">C205</text>
<text x="67.2" y="83.2">100pF</text>
<text x="24.9" y="84.4">6.8nH</text>
<text x="24.9" y="85.7">±3%</text>
<text x="24.9" y="86.9">0201</text>
<text x="33.7" y="88.8">±5%</text>
<text x="36.9" y="84.7">0R</text>
<text x="67.2" y="86.9">0201</text>
<text x="67.2" y="85.7">50V</text>
<text x="67.2" y="84.4">5%</text>
<text x="33.7" y="90.4">0201</text>
<text x="12.5" y="117.4">J201</text>
<text x="38.4" y="119.9">C202</text>
<text x="49.8" y="119.9">L204</text>
<text x="68" y="116.3">J208</text>
<text x="68" y="117.8">20566-001E-01</text>
<text x="9.4" y="125">818016466</text>
<text x="23.2" y="125.5">R204</text>
<text x="38.1" y="125">2.4pF</text>
<text x="49.8" y="125">1.5nH</text>
<text x="12.5" y="131.1">J205_NM</text>
<text x="20" y="131.1">±5%</text>
<text x="23.2" y="127">0R</text>
<text x="27.7" y="131.7">±2%</text>
<text x="27.9" y="129.2">L215</text>
<text x="28.3" y="130.7">2.4nH</text>
<text x="37.5" y="129.8">±0.1pF</text>
<text x="38.6" y="126.6">0201</text>
<text x="39.1" y="128.2">50V C204</text>
<text x="42.4" y="130.5">0201</text>
<text x="43.1" y="129.2">NM</text>
<text x="49.8" y="126.6">±0.1nH</text>
<text x="49.8" y="128.2">0201</text>
<text x="58.5" y="131.7">0402</text>
<text x="59.3" y="128">L203</text>
<text x="59.3" y="129.5">NM</text>
<text x="5.3" y="137.4">XM-217-XC-167-SP</text>
<text x="20" y="132.7">0201</text>
<text x="27.4" y="132.9">0402</text>
<text x="41.5" y="136.7">C214</text>
<text x="43.1" y="137.9">NM</text>
<text x="52.7" y="137.9">C203</text>
<text x="42.4" y="139.2">0201</text>
<text x="53.6" y="140.4">0201</text>
<text x="54.3" y="139.2">NM</text>
<text x="6.3" y="146">J206</text>
<text x="3.2" y="153.6">818016466</text>
<text x="18.2" y="156.6">L216</text>
<text x="18.2" y="158.1">NM</text>
<text x="24.9" y="160.3">±0.1pF C212</text>
<text x="32.4" y="160.3">1pF</text>
<text x="36.1" y="160.3">020150V</text>
<text x="43.2" y="161.1">S202</text>
<text x="59.8" y="161.6">L207 NM0402</text>
<text x="82.2" y="161.6">R209</text>
<text x="15" y="163.4">0402</text>
<text x="27.4" y="166.6">L208</text>
<text x="31.2" y="166.6">5.6nH</text>
<text x="34.9" y="166.6">±2% 0402</text>
<text x="56" y="165.3">C211</text>
<text x="57.3" y="166.6">50V</text>
<text x="63.5" y="166.6">±0.05pF</text>
<text x="64.8" y="165.3">0.5pF</text>
<text x="68.5" y="165.3">0201</text>
<text x="82.2" y="162.8">0R</text>
<text x="82.2" y="164.1">±5%</text>
<text x="82.2" y="165.3">0201</text>
<text x="87.2" y="169">TP203</text>
<text x="92.1" y="169">TP0.3mm</text>
<text x="43.3" y="177">QAT-3518-0-10BLGA-TR-01-0</text>
<text x="82.2" y="176.5">C213</text>
<text x="82.2" y="177.8">100pF</text>
<text x="82.2" y="179">5%</text>
<text x="28.7" y="181.5">C226</text>
<text x="28.7" y="182.7">22pF</text>
<text x="28.7" y="185.2">50V</text>
<text x="28.7" y="184">5%</text>
<text x="33.7" y="181.5">C225</text>
<text x="33.7" y="182.7">22pF</text>
<text x="33.7" y="185.2">50V</text>
<text x="33.7" y="184">5%</text>
<text x="82.2" y="181.5">0201</text>
<text x="82.2" y="180.2">50V</text>
<text x="28.7" y="186.5">0201</text>
<text x="33.7" y="186.5">0201</text>
</g>
<g font-size="1.1" fill="#004080">
<text x="8.8" y="32.9">1</text>
<text x="8.8" y="34.1">2</text>
<text x="91.5" y="34.1">SIG. GND4</text>
<text x="148.8" y="35.4">CONV</text>
<text x="148.8" y="32.9">SYNC</text>
<text x="153.6" y="35.4">CIN0</text>
<text x="153.8" y="32.9">VDD</text>
<text x="192.3" y="31.6">1</text>
<text x="192.3" y="30.4">2</text>
<text x="95.2" y="36.7" transform="rotate(-90 95.2 36.7)">GND2GND1</text>
<text x="148.8" y="40.3">SDA</text>
<text x="148.8" y="37.8">SCK</text>
<text x="153.6" y="37.8">CIN1</text>
<text x="153.6" y="40.3">CIN2</text>
<text x="8.8" y="42.8">1</text>
<text x="8.8" y="44.1">2</text>
<text x="148.8" y="42.8">VIO</text>
<text x="148.8" y="45.3">INT</text>
<text x="153.6" y="42.8">CIN3</text>
<text x="153.7" y="45.3">GND</text>
<text x="44.2" y="65.2">SW1</text>
<text x="51.2" y="65.2">C1i</text>
<text x="44.2" y="66.5">SW2</text>
<text x="44.2" y="67.7">SW3</text>
<text x="44.2" y="69">SW4</text>
<text x="44.2" y="70.2">SW12</text>
<text x="44.2" y="71.5">SW34</text>
<text x="49.9" y="69">DATA</text>
<text x="50.7" y="70.2">CLK</text>
<text x="50.9" y="66.5">C1o</text>
<text x="44.2" y="73.9">GND</text>
<text x="44.2" y="75.2">GND</text>
<text x="44.2" y="76.4">GND</text>
<text x="50.2" y="72.7">USID</text>
<text x="51" y="75.2">VIO</text>
<text x="13.7" y="120">1</text>
<text x="13.7" y="122.5">2</text>
<text x="60.4" y="122.5">SIG. GND4</text>
<text x="64" y="125.1" transform="rotate(-90 64 125.1)">GND2GND1</text>
<text x="13.7" y="134.9">1</text>
<text x="13.7" y="133.7">2</text>
<text x="7.5" y="148.6">1</text>
<text x="7.5" y="151.1">2</text>
<text x="43" y="163.6">RF1</text>
<text x="43" y="166.1">RF3</text>
<text x="49.5" y="166.1">RF4</text>
<text x="49.5" y="163.6">RF2</text>
<text x="43" y="172.3">SDATA</text>
<text x="43" y="169.8">RFC</text>
<text x="49" y="172.3">USID</text>
<text x="49.7" y="169.8">VIO</text>
<text x="43" y="174.8">SCLK</text>
<text x="49.2" y="174.8">GND</text>
</g>
<g font-size="1.1" fill="#000040">
<text x="119.9" y="40.1">SSC_SENSOR_I2C_SDA</text>
<text x="120.5" y="37.6">SSC_SENSOR_I2C_SCL</text>
<text x="93.5" y="68.7">SDM_RFFE1_DATA</text>
<text x="5.8" y="171.3">&lt;2&gt;</text>
<text x="7" y="171.3">SDM_RFFE1_DATA</text>
</g>
<g font-size=".9">
<text x="30.1" y="1">5</text>
<text x="87.8" y="1">4</text>
<text x="145.5" y="1">3</text>
<text x="203.2" y="1">2</text>
<text x="260.9" y="1">1</text>
<text x=".4" y="27.5">D</text>
<text x="290.1" y="27.5">D</text>
<text x=".4" y="78.3">C</text>
<text x="290.1" y="78.3">C</text>
<text x=".4" y="129.1">B</text>
<text x="290.1" y="129.1">B</text>
<text x=".4" y="179.9">A</text>
<text x="290.1" y="179.9">A</text>
<text x="30.1" y="205.4">5</text>
<text x="87.8" y="205.4">4</text>
<text x="145.5" y="205.4">3</text>
<text x="203.2" y="205.4">2</text>
<text x="260.9" y="205.4">1</text>
</g>
</svg>
